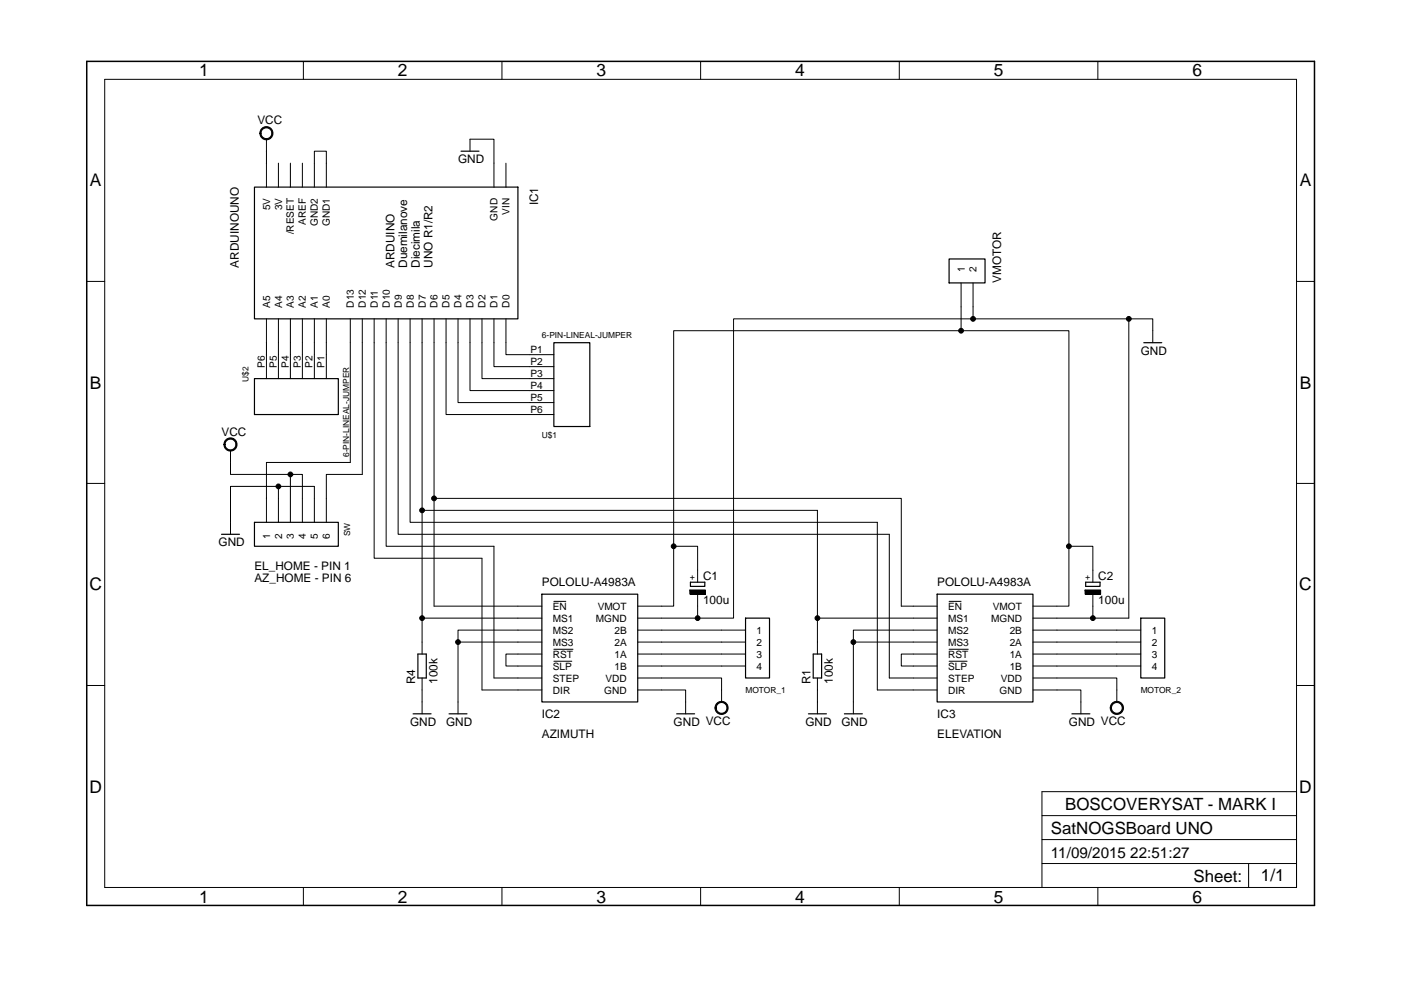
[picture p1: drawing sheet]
<svg xmlns="http://www.w3.org/2000/svg" width="297mm" height="210mm" viewBox="0 0 297 210" stroke-linecap="round" stroke-linejoin="round" font-family="sans-serif">
<g fill="none" stroke="#000" stroke-width=".21">
<path d="M22.2 16.8h252.7v171.4h-252.7zM64.3 13v3.8M106.4 13v3.8M148.5 13v3.8M190.7 13v3.8M232.8 13v3.8M55.6 27.2a1.4 1.4 0 0 1 2.1 .4 1.4 1.4 0 0 1-.9 2 1.4 1.4 0 0 1-1.7-1.3h.2a1.15 1.15 0 0 1 1.7-1 1.15 1.15 0 0 1 .2 1.9 1.15 1.15 0 0 1-1.8-.7l-.1-.2h-.2v-.4zM56.5 29.5v10.2M59 34.6v5.1M61.6 34.6v5.1M64.1 34.6v5.1M66.7 39.7v-7.6h2.5v7.6"/>
<path d="M99.6 32.1v-2.6h5.1v10.2M107.3 34.6v5.1M18.4 59.7h3.8M274.9 59.7h3.8M56.5 67.6v12.7M59 67.6v12.7M61.6 67.6v12.7M64.1 67.6v12.7M66.7 67.6v12.7M69.2 67.6v12.7M74.3 67.6v30.5h-17.8v12.7M76.8 67.6v33h-7.6v10.2"/>
<path d="M79.3 67.6v50.8h22.9v27.9h12.7M81.9 67.6v48.3h22.8v27.9h10.2M84.4 67.6v45.7h104.1v30.5h10.2M86.9 67.6v43.2h99.1v35.5h12.7M89.5 67.6v63.5M92 67.6v61h22.9M94.6 67.6v20.3h22.8M97.1 67.6v17.8h20.3M99.6 67.6v15.2h17.8M102.2 67.6v12.7h15.2M104.7 67.6v10.2h12.7M107.3 67.6v7.6h10.1"/>
<path d="M203.8 60v10.1M206.3 60v7.6M206.3 67.6h-50.8v63.5h-7.6M206.3 67.6h33M239.3 67.6h5.1v5.1M239.3 67.6v63.5h-7.6M48 93.2a1.4 1.4 0 0 1 2.1 .5 1.4 1.4 0 0 1-.9 1.9 1.4 1.4 0 0 1-1.7-1.3h.2a1.16 1.16 0 0 1 1.7-1 1.16 1.16 0 0 1 .2 2 1.16 1.16 0 0 1-1.9-.7v-.3h-.2v-.4zM48.9 95.5v5.1h12.7M18.4 102.5h3.8M59 103.2v7.6M61.6 100.6h2.5v10.2M61.6 100.6v10.2"/>
<path d="M66.7 110.8v-7.6h-17.8v10.1M89.5 108.2h83.8v30.5M92 105.7h99.1v22.9h7.6M142.8 115.9h5.1v7.6M226.6 115.9h5.1v7.6M274.9 102.5h3.8M114.9 138.7h-7.6v2.6h7.6M114.9 133.6h-17.8v2.6M114.9 136.2h-17.8v15.2M114.9 131.1h-25.4v7.6M117.4 127.6h2.6M117.4 137.7h4.1"/>
<path d="M135.2 128.6h7.6v-58.5h83.8v58.5h-7.6M135.2 133.6h22.9M135.2 136.2h22.9M135.2 138.7h22.9M146.3 125.1h3.3v.9h-3.3zM146.3 125.1h.1M147.9 126v5.1h-12.7M173.3 131.1h25.4M198.7 138.7h-7.6v2.6h7.6M198.7 133.6h-17.8v2.6M198.7 136.2h-17.8v15.2M201.2 127.6h2.6"/>
<path d="M201.2 137.7h4.1M219 133.6h22.9M219 136.2h22.9M219 138.7h22.9M230.1 125.1h3.3v.9h-3.3zM230.1 125.1h.1M231.7 126v5.1h-12.7M18.4 145.4h3.8M89.5 143.8v7.6M117.4 140.3h3.8M135.2 143.8h17.8v5.1M135.2 146.3h10.2v5.1"/>
<path d="M135.2 141.3h22.9M152.1 149.1a1.39 1.39 0 0 1 2.1 .4 1.39 1.39 0 0 1-.9 2 1.39 1.39 0 0 1-1.7-1.3h.2a1.14 1.14 0 0 1 1.6-1.1 1.14 1.14 0 0 1 .3 1.9 1.14 1.14 0 0 1-1.8-.6l-.1-.2h-.2v-.4zM173.3 143.8v7.6M201.2 140.3h3.8M219 143.8h17.8v5.1M219 146.3h10.2v5.1M219 141.3h22.9M235.9 149.1a1.4 1.4 0 0 1 2.2 .4 1.4 1.4 0 0 1-1 2 1.4 1.4 0 0 1-1.7-1.3h.2a1.14 1.14 0 0 1 1.6-1.1 1.14 1.14 0 0 1 .3 1.9 1.14 1.14 0 0 1-1.8-.6l-.1-.2h-.2v-.4zM274.9 145.4h3.8M220.9 173v-5.1h54v20.3M274.9 178.1h-54v5.1M274.9 173h-54v5.1"/>
<path d="M64.3 188.2v3.8M106.4 188.2v3.8M148.5 188.2v3.8M190.7 188.2v3.8M232.8 188.2v3.8M264.7 183.2h-43.8v5M274.9 183.2h-10.2v5"/>
<circle cx="203.8" cy="70.1" r=".51"/>
<circle cx="206.3" cy="67.6" r=".51"/>
<circle cx="239.3" cy="67.6" r=".51"/>
<circle cx="59" cy="103.2" r=".51"/>
<circle cx="61.6" cy="100.6" r=".51"/>
<circle cx="89.5" cy="108.2" r=".51"/>
<circle cx="92" cy="105.7" r=".51"/>
<circle cx="142.8" cy="115.9" r=".51"/>
<circle cx="226.6" cy="115.9" r=".51"/>
<circle cx="89.5" cy="131.1" r=".51"/>
<circle cx="97.1" cy="136.2" r=".51"/>
<circle cx="147.9" cy="131.1" r=".51"/>
<circle cx="173.3" cy="131.1" r=".51"/>
<circle cx="180.9" cy="136.2" r=".51"/>
<circle cx="231.7" cy="131.1" r=".51"/>
</g>
<g fill="none" stroke="#000" stroke-width=".25">
<path d="M54 39.7h55.8v27.9h-55.8zM97.7 32.1h3.9M201.2 54.9h7.6v5.1h-7.6zM117.4 72.7h7.6v17.8h-7.6zM242.5 72.7h3.8M54 80.3h17.7v7.6h-17.7zM47 113.3h3.8M54 110.8h17.7v5.1h-17.7zM88.6 138.7h1.8v5.1h-1.8zM114.9 126h20.3v22.9h-20.3zM146.4 123.5h3v.9h-3zM158.1 131.1h5v12.7h-5z"/>
<path d="M172.4 138.7h1.8v5.1h-1.8zM198.7 126h20.3v22.9h-20.3zM230.2 123.5h3v.9h-3zM241.9 131.1h5v12.7h-5zM87.6 151.4h3.8M95.2 151.4h3.8M143.5 151.4h3.8M171.4 151.4h3.8M179 151.4h3.8M227.3 151.4h3.8"/>
</g>
<g fill="#000">
<path d="M55.6 27.2a1.4 1.4 0 0 1 2.1 .4 1.4 1.4 0 0 1-.9 2 1.4 1.4 0 0 1-1.7-1.3h.2a1.15 1.15 0 0 1 1.7-1 1.15 1.15 0 0 1 .2 1.9 1.15 1.15 0 0 1-1.8-.7l-.1-.2h-.2v-.4z" fill-rule="evenodd"/>
<path d="M48 93.2a1.4 1.4 0 0 1 2.1 .5 1.4 1.4 0 0 1-.9 1.9 1.4 1.4 0 0 1-1.7-1.3h.2a1.16 1.16 0 0 1 1.7-1 1.16 1.16 0 0 1 .2 2 1.16 1.16 0 0 1-1.9-.7v-.3h-.2v-.4z" fill-rule="evenodd"/>
<path d="M152.1 149.1a1.39 1.39 0 0 1 2.1 .4 1.39 1.39 0 0 1-.9 2 1.39 1.39 0 0 1-1.7-1.3h.2a1.14 1.14 0 0 1 1.6-1.1 1.14 1.14 0 0 1 .3 1.9 1.14 1.14 0 0 1-1.8-.6l-.1-.2h-.2v-.4z" fill-rule="evenodd"/>
<path d="M235.9 149.1a1.4 1.4 0 0 1 2.2 .4 1.4 1.4 0 0 1-1 2 1.4 1.4 0 0 1-1.7-1.3h.2a1.14 1.14 0 0 1 1.6-1.1 1.14 1.14 0 0 1 .3 1.9 1.14 1.14 0 0 1-1.8-.6l-.1-.2h-.2v-.4z" fill-rule="evenodd"/>
<circle cx="203.8" cy="70.1" r=".51"/>
<circle cx="206.3" cy="67.6" r=".51"/>
<circle cx="239.3" cy="67.6" r=".51"/>
<circle cx="59" cy="103.2" r=".51"/>
<circle cx="61.6" cy="100.6" r=".51"/>
<circle cx="89.5" cy="108.2" r=".51"/>
<circle cx="92" cy="105.7" r=".51"/>
<circle cx="142.8" cy="115.9" r=".51"/>
<circle cx="226.6" cy="115.9" r=".51"/>
<circle cx="89.5" cy="131.1" r=".51"/>
<circle cx="97.1" cy="136.2" r=".51"/>
<circle cx="147.9" cy="131.1" r=".51"/>
<circle cx="173.3" cy="131.1" r=".51"/>
<circle cx="180.9" cy="136.2" r=".51"/>
<circle cx="231.7" cy="131.1" r=".51"/>
</g>
<path d="M146.3 125.1h3.3v.9h-3.3zM230.1 125.1h3.3v.9h-3.3z" fill="#000"/>
<path d="M18.4 13h260.3v179h-260.3z" fill="none" stroke="#000" stroke-width=".32"/>
<g font-size="3.7">
<text x="42.2" y="16.2">1</text>
<text x="84.3" y="16.2">2</text>
<text x="126.5" y="16.2">3</text>
<text x="168.6" y="16.2">4</text>
<text x="210.7" y="16.2">5</text>
<text x="252.8" y="16.2">6</text>
<text x="19.1" y="39.5">A</text>
<text x="275.6" y="39.5">A</text>
<text x="19.1" y="82.4">B</text>
<text x="275.6" y="82.4">B</text>
<text x="19" y="125.2">C</text>
<text x="275.5" y="125.2">C</text>
<text x="19" y="168.1">D</text>
<text x="275.5" y="168.1">D</text>
<text x="42.2" y="191.4">1</text>
<text x="84.3" y="191.4">2</text>
<text x="126.5" y="191.4">3</text>
<text x="168.6" y="191.4">4</text>
<text x="210.7" y="191.4">5</text>
<text x="252.8" y="191.4">6</text>
</g>
<g font-size="3.6">
<text x="225.8" y="171.7">BOSCOVERYSAT - MARK I</text>
<text x="222.8" y="176.8">SatNOGSBoard UNO</text>
<text x="253" y="187.1">Sheet:</text>
<text x="267.4" y="186.9">1/1</text>
</g>
<text font-size="3.2" x="222.8" y="181.9">11/09/2015 22:51:27</text>
<g font-size="2.5">
<text x="54.6" y="26.4">VCC</text>
<text x="97.1" y="34.6">GND</text>
<text x="114.1" y="43.6" transform="rotate(-90 114.1 43.6)">IC1</text>
<text x="50.6" y="56.7" transform="rotate(-90 50.6 56.7)">ARDUINOUNO</text>
<text x="83.7" y="56.8" transform="rotate(-90 83.7 56.8)">ARDUINO</text>
<text x="86.3" y="56.8" transform="rotate(-90 86.3 56.8)">Duemilanove</text>
<text x="89" y="56.8" transform="rotate(-90 89 56.8)">Diecimila</text>
<text x="91.7" y="56.8" transform="rotate(-90 91.7 56.8)">UNO R1/R2</text>
<text x="212.3" y="60" transform="rotate(-90 212.3 60)">VMOTOR</text>
<text x="241.9" y="75.2">GND</text>
<text x="47" y="92.4">VCC</text>
<text x="46.3" y="115.9">GND</text>
<text x="54" y="120.8">EL_HOME - PIN 1</text>
<text x="54" y="123.5">AZ_HOME - PIN 6</text>
<text x="114.9" y="124.4">POLOLU-A4983A</text>
<text x="149.1" y="123">C1</text>
<text x="198.7" y="124.4">POLOLU-A4983A</text>
<text x="232.9" y="123">C2</text>
<text x="149.1" y="128.1">100u</text>
<text x="232.9" y="128.1">100u</text>
<text x="88" y="145.1" transform="rotate(-90 88 145.1)">R4</text>
<text x="92.8" y="145.1" transform="rotate(-90 92.8 145.1)">100k</text>
<text x="171.8" y="145.1" transform="rotate(-90 171.8 145.1)">R1</text>
<text x="176.6" y="145.1" transform="rotate(-90 176.6 145.1)">100k</text>
<text x="86.9" y="153.9">GND</text>
<text x="94.6" y="153.9">GND</text>
<text x="114.9" y="152.3">IC2</text>
<text x="142.8" y="153.9">GND VCC</text>
<text x="170.8" y="153.9">GND</text>
<text x="178.4" y="153.9">GND</text>
<text x="198.7" y="152.3">IC3</text>
<text x="226.6" y="153.9">GND VCC</text>
<text x="114.9" y="156.5">AZIMUTH</text>
<text x="198.7" y="156.5">ELEVATION</text>
</g>
<g font-size="2.1">
<text x="57.3" y="44.6" transform="rotate(-90 57.3 44.6)">5V</text>
<text x="59.8" y="44.6" transform="rotate(-90 59.8 44.6)">3V</text>
<text x="64.9" y="47.7" transform="rotate(-90 64.9 47.7)">AREF</text>
<text x="67.4" y="48" transform="rotate(-90 67.4 48)">GND2</text>
<text x="70" y="48" transform="rotate(-90 70 48)">GND1</text>
<text x="105.5" y="46.8" transform="rotate(-90 105.5 46.8)">GND</text>
<text x="108" y="45.6" transform="rotate(-90 108 45.6)">VIN</text>
<text x="62.3" y="49.7" transform="rotate(-90 62.3 49.7)">/RESET</text>
<text x="204.5" y="57.7" transform="rotate(-90 204.5 57.7)">1</text>
<text x="207.1" y="57.7" transform="rotate(-90 207.1 57.7)">2</text>
<text x="57.3" y="65.3" transform="rotate(-90 57.3 65.3)">A5</text>
<text x="59.8" y="65.3" transform="rotate(-90 59.8 65.3)">A4</text>
<text x="62.3" y="65.3" transform="rotate(-90 62.3 65.3)">A3</text>
<text x="64.9" y="65.3" transform="rotate(-90 64.9 65.3)">A2</text>
<text x="67.4" y="65.3" transform="rotate(-90 67.4 65.3)">A1</text>
<text x="70" y="65.3" transform="rotate(-90 70 65.3)">A0</text>
<text x="75" y="65.3" transform="rotate(-90 75 65.3)">D13</text>
<text x="77.6" y="65.3" transform="rotate(-90 77.6 65.3)">D12</text>
<text x="80.1" y="65.3" transform="rotate(-90 80.1 65.3)">D11</text>
<text x="82.6" y="65.3" transform="rotate(-90 82.6 65.3)">D10</text>
<text x="85.2" y="65.3" transform="rotate(-90 85.2 65.3)">D9</text>
<text x="87.7" y="65.3" transform="rotate(-90 87.7 65.3)">D8</text>
<text x="90.3" y="65.3" transform="rotate(-90 90.3 65.3)">D7</text>
<text x="92.8" y="65.3" transform="rotate(-90 92.8 65.3)">D6</text>
<text x="95.3" y="65.3" transform="rotate(-90 95.3 65.3)">D5</text>
<text x="97.9" y="65.3" transform="rotate(-90 97.9 65.3)">D4</text>
<text x="100.4" y="65.3" transform="rotate(-90 100.4 65.3)">D3</text>
<text x="103" y="65.3" transform="rotate(-90 103 65.3)">D2</text>
<text x="105.5" y="65.3" transform="rotate(-90 105.5 65.3)">D1</text>
<text x="108" y="65.3" transform="rotate(-90 108 65.3)">D0</text>
<text x="56.1" y="78" transform="rotate(-90 56.1 78)">P6</text>
<text x="58.7" y="78" transform="rotate(-90 58.7 78)">P5</text>
<text x="61.2" y="78" transform="rotate(-90 61.2 78)">P4</text>
<text x="63.8" y="78" transform="rotate(-90 63.8 78)">P3</text>
<text x="66.3" y="78" transform="rotate(-90 66.3 78)">P2</text>
<text x="68.8" y="78" transform="rotate(-90 68.8 78)">P1</text>
<text x="112.5" y="74.9">P1</text>
<text x="112.5" y="77.4">P2</text>
<text x="112.5" y="80">P3</text>
<text x="112.5" y="82.5">P4</text>
<text x="112.5" y="85">P5</text>
<text x="112.5" y="87.6">P6</text>
<text x="57.3" y="114.3" transform="rotate(-90 57.3 114.3)">1</text>
<text x="59.8" y="114.3" transform="rotate(-90 59.8 114.3)">2</text>
<text x="62.3" y="114.3" transform="rotate(-90 62.3 114.3)">3</text>
<text x="64.9" y="114.3" transform="rotate(-90 64.9 114.3)">4</text>
<text x="67.4" y="114.3" transform="rotate(-90 67.4 114.3)">5</text>
<text x="70" y="114.3" transform="rotate(-90 70 114.3)">6</text>
<text x="117.2" y="129.3">EN</text>
<text x="117.2" y="131.9">MS1</text>
<text x="126.4" y="131.9">MGND</text>
<text x="126.7" y="129.3">VMOT</text>
<text x="201" y="129.3">EN</text>
<text x="201" y="131.9">MS1</text>
<text x="210.2" y="131.9">MGND</text>
<text x="210.5" y="129.3">VMOT</text>
<text x="117.2" y="134.4">MS2</text>
<text x="117.2" y="136.9">MS3</text>
<text x="130.3" y="134.4">2B</text>
<text x="130.3" y="136.9">2A</text>
<text x="160.4" y="134.4">1</text>
<text x="160.4" y="136.9">2</text>
<text x="201" y="134.4">MS2</text>
<text x="201" y="136.9">MS3</text>
<text x="214.1" y="134.4">2B</text>
<text x="214.1" y="136.9">2A</text>
<text x="244.2" y="134.4">1</text>
<text x="244.2" y="136.9">2</text>
<text x="117.2" y="139.5">RST</text>
<text x="117.2" y="142">SLP</text>
<text x="130.3" y="139.5">1A</text>
<text x="130.3" y="142">1B</text>
<text x="160.4" y="139.5">3</text>
<text x="160.4" y="142">4</text>
<text x="201" y="139.5">RST</text>
<text x="201" y="142">SLP</text>
<text x="214.1" y="139.5">1A</text>
<text x="214.1" y="142">1B</text>
<text x="244.2" y="139.5">3</text>
<text x="244.2" y="142">4</text>
<text x="117.2" y="144.6">STEP</text>
<text x="117.2" y="147.1">DIR</text>
<text x="128.1" y="147.1">GND</text>
<text x="128.4" y="144.6">VDD</text>
<text x="201" y="144.6">STEP</text>
<text x="201" y="147.1">DIR</text>
<text x="211.9" y="147.1">GND</text>
<text x="212.2" y="144.6">VDD</text>
</g>
<g font-size="1.8">
<text x="114.9" y="71.7">6-PIN-LINEAL-JUMPER</text>
<text x="52.7" y="81" transform="rotate(-90 52.7 81)">U$2</text>
<text x="114.9" y="93">U$1</text>
<text x="74" y="96.9" transform="rotate(-90 74 96.9)">6-PIN-LINEAL-JUMPER</text>
<text x="74.3" y="113.7" transform="rotate(-90 74.3 113.7)">SW</text>
<text x="147.3" y="123.1" transform="rotate(-90 147.3 123.1)">+</text>
<text x="231.1" y="123.1" transform="rotate(-90 231.1 123.1)">+</text>
<text x="158.1" y="147">MOTOR_1</text>
<text x="241.9" y="147">MOTOR_2</text>
</g>
</svg>
